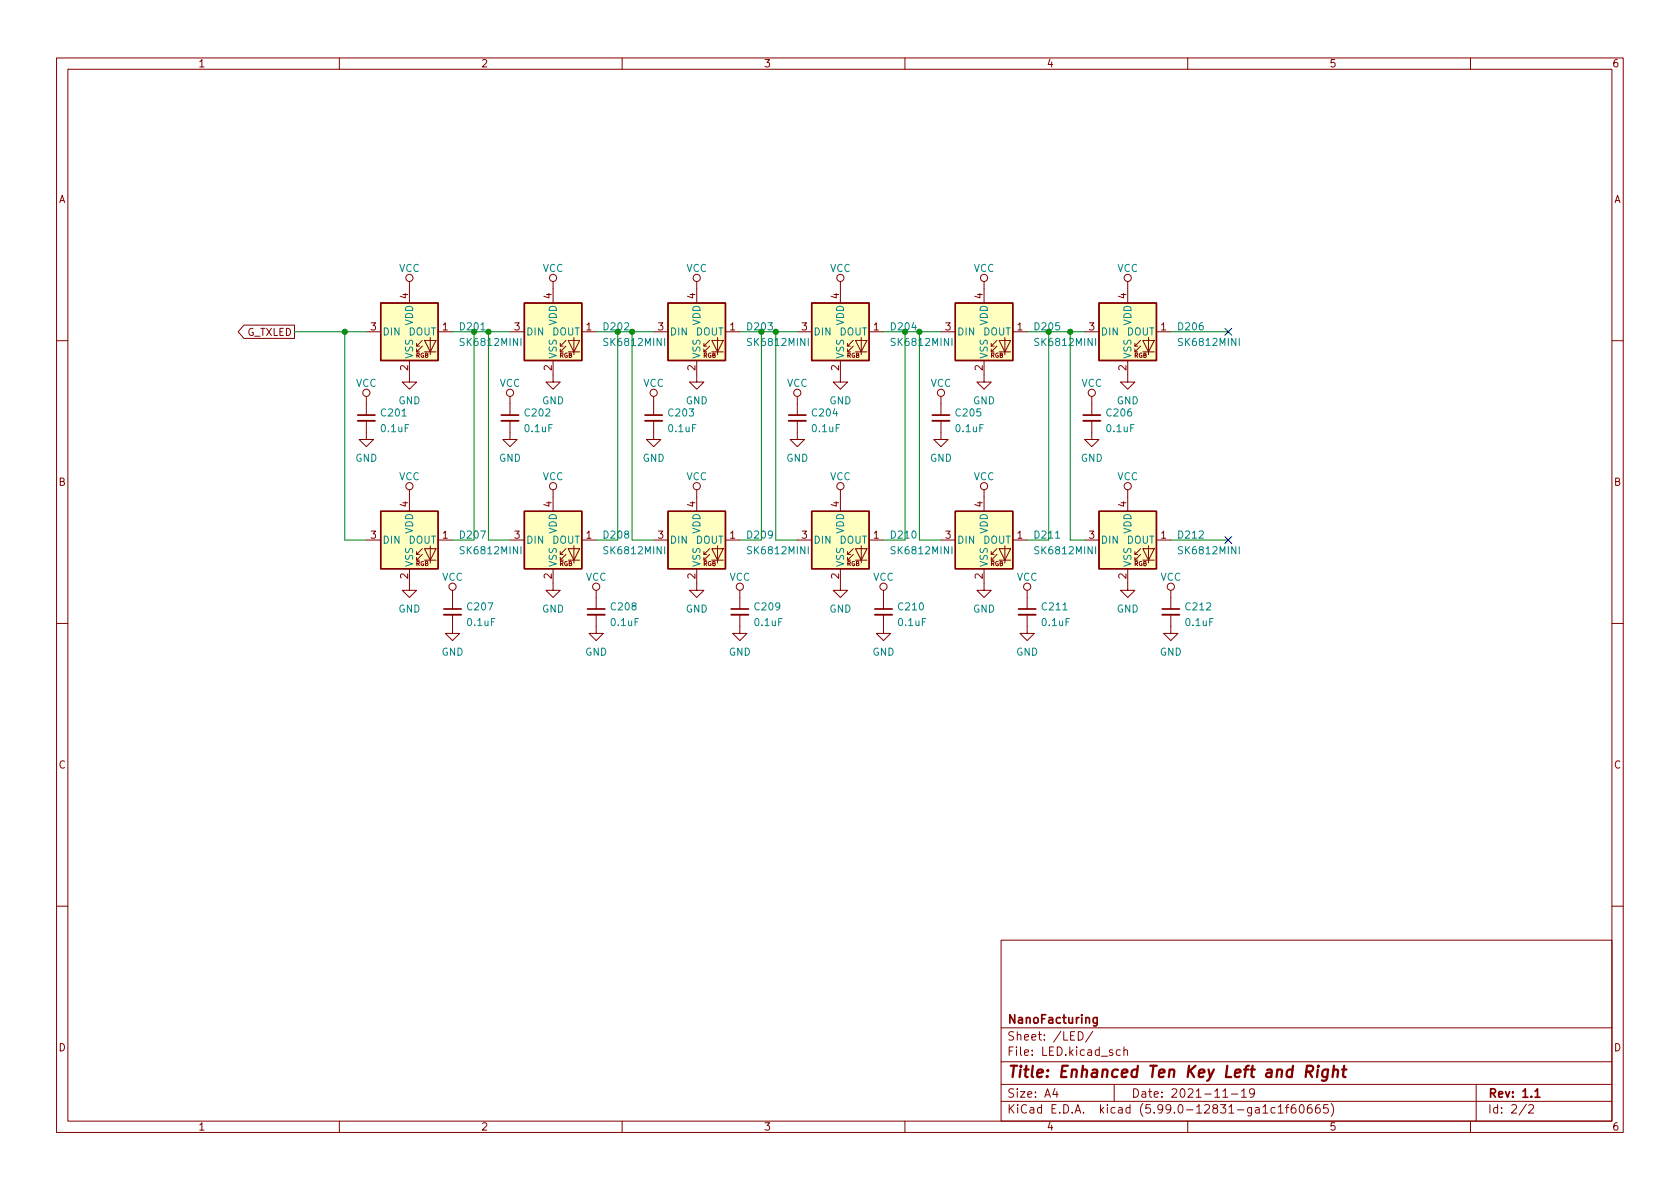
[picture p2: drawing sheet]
<svg xmlns="http://www.w3.org/2000/svg" width="297mm" height="210mm" viewBox="0 0 297 210" stroke-linecap="round" stroke-linejoin="round" font-family="sans-serif">
<g fill="none" stroke="#840000" stroke-width=".18">
<path d="M10 10.2h277v190.1h-277zM12 12.2h273v186.1h-273zM60 10.2v2M110 10.2v2M160 10.2v2M210 10.2v2M260 10.2v2M43.1 57.5h9v2.3h-9l-1-1.1zM64.8 58.7h2.5M72.4 49.8v3.8M76.1 59.7v3M77.5 58.7h2.5"/>
<path d="M90.2 58.7h2.5M97.8 49.8v3.8M101.5 59.7v3M102.9 58.7h2.5M115.6 58.7h2.5M123.2 49.8v3.8M126.9 59.7v3M128.3 58.7h2.5M141 58.7h2.5M148.6 49.8v3.8M152.3 59.7v3M153.7 58.7h2.5"/>
<path d="M166.4 58.7h2.5M174 49.8v3.8M177.7 59.7v3M179.1 58.7h2.5M191.8 58.7h2.5M199.4 49.8v3.8M203.1 59.7v3M204.5 58.7h2.5M10 60.2h2M64.8 74.4v3.3h1.2l-1.2 1.3-1.3-1.3h1.3M64.8 70.1v3.3M72.4 63.7v3.9h1.3l-1.3 1.2-1.3-1.2h1.3"/>
<path d="M73.7 61.2h.5M74.7 61.2l-1 1v-.5M74.7 60.2l-1 1v-.5M75.1 60.2h2l-1 2zM75.1 62.2h2M90.2 74.4v3.3h1.2l-1.2 1.3-1.3-1.3h1.3M90.2 70.1v3.3M97.8 63.7v3.9h1.3l-1.3 1.2-1.3-1.2h1.3M99.1 61.2h.5M100.1 61.2l-1 1v-.5M100.1 60.2l-1 1v-.5M100.5 60.2h2l-1 2z"/>
<path d="M100.5 62.2h2M115.6 74.4v3.3h1.2l-1.2 1.3-1.3-1.3h1.3M115.6 70.1v3.3M123.2 63.7v3.9h1.3l-1.3 1.2-1.3-1.2h1.3M124.5 61.2h.5M125.5 61.2l-1 1v-.5M125.5 60.2l-1 1v-.5M125.9 60.2h2l-1 2zM125.9 62.2h2M141 74.4v3.3h1.2l-1.2 1.3-1.3-1.3h1.3M141 70.1v3.3M148.6 63.7v3.9h1.3l-1.3 1.2-1.3-1.2h1.3"/>
<path d="M149.9 61.2h.5M150.9 61.2l-1 1v-.5M150.9 60.2l-1 1v-.5M151.3 60.2h2l-1 2zM151.3 62.2h2M166.4 74.4v3.3h1.2l-1.2 1.3-1.3-1.3h1.3M166.4 70.1v3.3M174 63.7v3.9h1.3l-1.3 1.2-1.3-1.2h1.3M175.3 61.2h.5M176.3 61.2l-1 1v-.5M176.3 60.2l-1 1v-.5M176.7 60.2h2l-1 2z"/>
<path d="M176.7 62.2h2M193 74.4v3.3h1.3l-1.3 1.3-1.2-1.3h1.2M193 70.1v3.3M199.4 63.7v3.9h1.3l-1.3 1.2-1.3-1.2h1.3M200.7 61.2h.5M201.7 61.2l-1 1v-.5M201.7 60.2l-1 1v-.5M202.1 60.2h2l-1 2zM202.1 62.2h2M285 60.2h2M64.8 95.5h2.5M72.4 86.6v3.8"/>
<path d="M73.7 98h.5M74.7 98l-1 1.1v-.6M74.7 97l-1 1v-.5M75.1 97h2l-1 2.1zM75.1 99.1h2M76.1 96.5v3.1M77.5 95.5h2.5M90.2 95.5h2.5M97.8 86.6v3.8M99.1 98h.5M100.1 98l-1 1.1v-.6M100.1 97l-1 1v-.5"/>
<path d="M100.5 97h2l-1 2.1zM100.5 99.1h2M101.5 96.5v3.1M102.9 95.5h2.5M115.6 95.5h2.5M123.2 86.6v3.8M124.5 98h.5M125.5 98l-1 1.1v-.6M125.5 97l-1 1v-.5M125.9 97h2l-1 2.1zM125.9 99.1h2M126.9 96.5v3.1"/>
<path d="M128.3 95.5h2.5M141 95.5h2.5M148.6 86.6v3.8M149.9 98h.5M150.9 98l-1 1.1v-.6M150.9 97l-1 1v-.5M151.3 97h2l-1 2.1zM151.3 99.1h2M152.3 96.5v3.1M153.7 95.5h2.5M166.4 95.5h2.5M174 86.6v3.8"/>
<path d="M175.3 98h.5M176.3 98l-1 1.1v-.6M176.3 97l-1 1v-.5M176.7 97h2l-1 2.1zM176.7 99.1h2M177.7 96.5v3.1M179.1 95.5h2.5M191.8 95.5h2.5M199.4 86.6v3.8M200.7 98h.5M201.7 98l-1 1.1v-.6M201.7 97l-1 1v-.5"/>
<path d="M202.1 97h2l-1 2.1zM202.1 99.1h2M203.1 96.5v3.1M204.5 95.5h2.5M10 110.2h2M72.4 100.6v3.8h1.3l-1.3 1.3-1.3-1.3h1.3M80 108.7v3.3h1.3l-1.3 1.3-1.3-1.3h1.3M80 104.4v3.3M97.8 100.6v3.8h1.3l-1.3 1.3-1.3-1.3h1.3M105.4 108.7v3.3h1.3l-1.3 1.3-1.3-1.3h1.3M105.4 104.4v3.3M123.2 100.6v3.8h1.3l-1.3 1.3-1.3-1.3h1.3"/>
<path d="M130.8 108.7v3.3h1.3l-1.3 1.3-1.3-1.3h1.3M130.8 104.4v3.3M148.6 100.6v3.8h1.3l-1.3 1.3-1.3-1.3h1.3M156.2 108.7v3.3h1.3l-1.3 1.3-1.3-1.3h1.3M156.2 104.4v3.3M174 100.6v3.8h1.3l-1.3 1.3-1.3-1.3h1.3M181.6 108.7v3.3h1.3l-1.3 1.3-1.3-1.3h1.3M181.6 104.4v3.3M199.4 100.6v3.8h1.3l-1.3 1.3-1.3-1.3h1.3M207 108.7v3.3h1.3l-1.3 1.3-1.3-1.3h1.3M207 104.4v3.3M285 110.2h2"/>
<path d="M10 160.2h2M177 166.3h108v32h-108zM285 160.2h2M60 198.3v2M110 198.3v2M160 198.3v2M177 194.8h108M177 191.8h108M177 187.8h108M177 181.8h108M186.5 192.5l-.4 1h1M186.9 193v1"/>
<path d="M190.6 182.4a.76 .76 0 0 1 .9 .8 .76 .76 0 0 1-.9 .7zM193.2 182.4l-1.3 1.9M197 191.8v3M198.1 185.7l-.5-.1-.2 .3v.4l.1 .3h.6M198.7 185.8l.2-.2 .4 .1 .1 .9M198.7 185.1v1.5M210 198.3v2M216.2 194h.9M217.7 193.5h1.2M219.5 193l.4-.5v1.5M219.5 194h.9M221.8 193.2l-.3 .3-.4-.1-.2-.2 .2-.6 .4-.1 .2 .2a.99 .99 0 0 1-.3 1.3h-.3"/>
<path d="M223.3 196.8h.8M225.4 195.9l-.4-.1-.3 .3v.4l.2 .3h.5M226 195.8l.4-.5v1.5M226 196.8h.9M227.3 195.8h.6M227.9 195.3l-.4 .2v1.3M229 195.3a.59 .59 0 0 0-.7 .7v.5l.1 .3h.5l.2-.1v-.5l-.1-.2-.4-.1-.3 .3M229.9 195.4l.2-.1a.81 .81 0 0 1 .6 .7 .81 .81 0 0 1-.3 .8h-.2a.81 .81 0 0 1-.6-.6 .81 .81 0 0 1 .3-.8zM231.9 195.3a.59 .59 0 0 0-.8 .7v.5l.2 .3h.4l.2-.1 .1-.5-.1-.2-.5-.1-.3 .3M233.3 195.3a.59 .59 0 0 0-.7 .7v.5l.1 .3h.4l.3-.1v-.5l-.1-.2-.4-.1-.3 .3M234.8 195.3h-.7l-.1 .7 .2-.1 .5 .1 .2 .2-.1 .5-.2 .1-.6-.1M235.4 195.1a1.72 1.72 0 0 1 0 2.3"/>
<path d="M260 198.3v2M261 191.8v6.5M269.9 195.3l-1.3 1.9M270.3 195.5l.6-.2 .2 .2 .1 .3-1 1h1"/>
<circle cx="72.4" cy="49.1" r=".63"/>
<circle cx="97.8" cy="49.1" r=".63"/>
<circle cx="123.2" cy="49.1" r=".63"/>
<circle cx="148.6" cy="49.1" r=".63"/>
<circle cx="174" cy="49.1" r=".63"/>
<circle cx="199.4" cy="49.1" r=".63"/>
<circle cx="64.8" cy="69.5" r=".63"/>
<circle cx="90.2" cy="69.5" r=".63"/>
<circle cx="115.6" cy="69.5" r=".63"/>
<circle cx="141" cy="69.5" r=".63"/>
<circle cx="166.4" cy="69.5" r=".63"/>
<circle cx="193" cy="69.5" r=".63"/>
<circle cx="72.4" cy="86" r=".63"/>
<circle cx="97.8" cy="86" r=".63"/>
<circle cx="123.2" cy="86" r=".63"/>
<circle cx="148.6" cy="86" r=".63"/>
<circle cx="174" cy="86" r=".63"/>
<circle cx="199.4" cy="86" r=".63"/>
<circle cx="80" cy="103.8" r=".63"/>
<circle cx="105.4" cy="103.8" r=".63"/>
<circle cx="130.8" cy="103.8" r=".63"/>
<circle cx="156.2" cy="103.8" r=".63"/>
<circle cx="181.6" cy="103.8" r=".63"/>
<circle cx="207" cy="103.8" r=".63"/>
</g>
<g fill="none" stroke="#840000" stroke-width=".3">
<path d="M63.2 73.4h3.1M88.6 73.4h3.1M114 73.4h3.1M139.4 73.4h3.1M164.8 73.4h3.1M191.5 73.4h3.1M78.5 107.7h3M103.9 107.7h3M129.3 107.7h3M154.7 107.7h3M180.1 107.7h3M205.5 107.7h3"/>
<path d="M194 179.9v1.2l-.3 .3h-.4M194 180l-.4-.1-.3 .3v.4l.1 .3h.6M271.4 193l.4-.5v1.5M271.4 194h.9"/>
</g>
<path d="M231 189.5h.7a.55 .55 0 0 0 .5-.5 .55 .55 0 0 0-.3-.5h-.8l-.3 2M231.4 189.5l.6 1M233 189.1l-.2 1.4M233.1 188.5l-.1 .1 .1 .1 .1-.1-.1-.1v.2M234.8 189.2a.66 .66 0 0 0-1 .3v.6l.1 .3 .2 .1 .6-.1M234.8 189.1l-.2 1.6a.6 .6 0 0 1-.9 .3M235.8 189.3a.49 .49 0 0 1 .8 .1l-.1 1.1M235.9 188.5l-.3 2M237.3 189.1h.8M237.7 188.5l-.2 1.7v.2l.4 .1" fill="none" stroke="#840000" stroke-width=".4"/>
<path d="M63.2 74.4h3.1M88.6 74.4h3.1M114 74.4h3.1M139.4 74.4h3.1M164.8 74.4h3.1M191.5 74.4h3.1M78.5 108.7h3M103.9 108.7h3M129.3 108.7h3M154.7 108.7h3M180.1 108.7h3M205.5 108.7h3" fill="none" stroke="#840000" stroke-width=".33"/>
<g fill="#ffffc2" stroke="#ffffc2" stroke-width=".18">
<path d="M67.3 53.6h10.2v10.1h-10.2z"/>
<path d="M194.3 53.6h10.2v10.1h-10.2z"/>
<path d="M118.1 53.6h10.2v10.1h-10.2z"/>
<path d="M92.7 53.6h10.2v10.1h-10.2z"/>
<path d="M67.3 90.4h10.2v10.2h-10.2z"/>
<path d="M143.5 90.4h10.2v10.2h-10.2z"/>
<path d="M118.1 90.4h10.2v10.2h-10.2z"/>
<path d="M143.5 53.6h10.2v10.1h-10.2z"/>
<path d="M92.7 90.4h10.2v10.2h-10.2z"/>
<path d="M168.9 53.6h10.2v10.1h-10.2z"/>
<path d="M168.9 90.4h10.2v10.2h-10.2z"/>
<path d="M194.3 90.4h10.2v10.2h-10.2z"/>
</g>
<path d="M67.3 53.6h10.2v10.1h-10.2zM92.7 53.6h10.2v10.1h-10.2zM118.1 53.6h10.2v10.1h-10.2zM143.5 53.6h10.2v10.1h-10.2zM168.9 53.6h10.2v10.1h-10.2zM194.3 53.6h10.2v10.1h-10.2zM67.3 90.4h10.2v10.2h-10.2zM92.7 90.4h10.2v10.2h-10.2zM118.1 90.4h10.2v10.2h-10.2zM143.5 90.4h10.2v10.2h-10.2zM168.9 90.4h10.2v10.2h-10.2zM194.3 90.4h10.2v10.2h-10.2z" fill="none" stroke="#840000" stroke-width=".25"/>
<g fill="none" stroke="#008400" stroke-width=".18">
<path d="M52.1 58.7h12.7M61 58.7v36.8h3.8M80 58.7h10.2M83.8 58.7v36.8h-3.8M86.4 58.7v36.8h3.8M105.4 58.7h10.2M109.2 58.7v36.8h-3.8M111.8 58.7v36.8h3.8M130.8 58.7h10.2M134.6 58.7v36.8h-3.8M137.2 58.7v36.8h3.8M156.2 58.7h10.2"/>
<path d="M160 58.7v36.8h-3.8M162.6 58.7v36.8h3.8M181.6 58.7h10.2M185.4 58.7v36.8h-3.8M189.2 58.7v36.8h2.6M207 58.7h10.2M207 95.5h10.2"/>
</g>
<path d="M216.6 58.1l1.2 1.2M217.8 58.1l-1.2 1.2M216.6 94.9l1.2 1.2M217.8 94.9l-1.2 1.2" fill="none" stroke="#000084" stroke-width=".18"/>
<g fill="#008400" stroke="#008400" stroke-width=".18">
<circle cx="83.8" cy="58.7" r=".46"/>
<circle cx="86.4" cy="58.7" r=".46"/>
<circle cx="61" cy="58.7" r=".46"/>
<circle cx="134.6" cy="58.7" r=".46"/>
<circle cx="137.2" cy="58.7" r=".46"/>
<circle cx="160" cy="58.7" r=".46"/>
<circle cx="162.6" cy="58.7" r=".46"/>
<circle cx="185.4" cy="58.7" r=".46"/>
<circle cx="189.2" cy="58.7" r=".46"/>
<circle cx="109.2" cy="58.7" r=".46"/>
<circle cx="111.8" cy="58.7" r=".46"/>
</g>
<text font-size="2.8" fill="#840000" x="178" y="190.6">Title: Enhanced Ten Key Left and Right</text>
<g font-size="2.1" fill="#840000">
<text x="178" y="184">Sheet: /LED/</text>
<text x="178" y="181">NanoFacturing</text>
<text x="178" y="186.7">File: LED.kicad_sch</text>
<text x="178" y="196.9">KiCad E.D.A. kicad (5.99.0-12831-ga1c1f60665)</text>
<text x="178" y="194.1">Size: A4</text>
<text x="200" y="194.1">Date: 2021-11-19</text>
<text x="263" y="194.1">Rev: 1.1</text>
<text x="263" y="196.9">Id: 2/2</text>
</g>
<g font-size="1.8" fill="#840000">
<text x="35" y="11.9">1</text>
<text x="85" y="11.9">2</text>
<text x="135" y="11.9">3</text>
<text x="185" y="11.9">4</text>
<text x="235" y="11.9">5</text>
<text x="285" y="11.9">6</text>
<text x="10.3" y="35.9">A</text>
<text x="285.3" y="35.9">A</text>
<text x="72.1" y="52.8" transform="rotate(-90 72.1 52.8)">4</text>
<text x="97.5" y="52.8" transform="rotate(-90 97.5 52.8)">4</text>
<text x="122.9" y="52.8" transform="rotate(-90 122.9 52.8)">4</text>
<text x="148.3" y="52.8" transform="rotate(-90 148.3 52.8)">4</text>
<text x="173.7" y="52.8" transform="rotate(-90 173.7 52.8)">4</text>
<text x="199.1" y="52.8" transform="rotate(-90 199.1 52.8)">4</text>
<text x="43.5" y="59.4">G_TXLED</text>
<text x="65.5" y="58.4">3</text>
<text x="78.2" y="58.4">1</text>
<text x="90.9" y="58.4">3</text>
<text x="103.6" y="58.4">1</text>
<text x="116.3" y="58.4">3</text>
<text x="129" y="58.4">1</text>
<text x="141.7" y="58.4">3</text>
<text x="154.4" y="58.4">1</text>
<text x="167.1" y="58.4">3</text>
<text x="179.8" y="58.4">1</text>
<text x="192.5" y="58.4">3</text>
<text x="205.2" y="58.4">1</text>
<text x="72.1" y="65.5" transform="rotate(-90 72.1 65.5)">2</text>
<text x="97.5" y="65.5" transform="rotate(-90 97.5 65.5)">2</text>
<text x="122.9" y="65.5" transform="rotate(-90 122.9 65.5)">2</text>
<text x="148.3" y="65.5" transform="rotate(-90 148.3 65.5)">2</text>
<text x="173.7" y="65.5" transform="rotate(-90 173.7 65.5)">2</text>
<text x="199.1" y="65.5" transform="rotate(-90 199.1 65.5)">2</text>
<text x="10.3" y="85.9">B</text>
<text x="72.1" y="89.6" transform="rotate(-90 72.1 89.6)">4</text>
<text x="97.5" y="89.6" transform="rotate(-90 97.5 89.6)">4</text>
<text x="122.9" y="89.6" transform="rotate(-90 122.9 89.6)">4</text>
<text x="148.3" y="89.6" transform="rotate(-90 148.3 89.6)">4</text>
<text x="173.7" y="89.6" transform="rotate(-90 173.7 89.6)">4</text>
<text x="199.1" y="89.6" transform="rotate(-90 199.1 89.6)">4</text>
<text x="285.3" y="85.9">B</text>
<text x="65.5" y="95.2">3</text>
<text x="78.2" y="95.2">1</text>
<text x="90.9" y="95.2">3</text>
<text x="103.6" y="95.2">1</text>
<text x="116.3" y="95.2">3</text>
<text x="129" y="95.2">1</text>
<text x="141.7" y="95.2">3</text>
<text x="154.4" y="95.2">1</text>
<text x="167.1" y="95.2">3</text>
<text x="179.8" y="95.2">1</text>
<text x="192.5" y="95.2">3</text>
<text x="205.2" y="95.2">1</text>
<text x="72.1" y="102.3" transform="rotate(-90 72.1 102.3)">2</text>
<text x="97.5" y="102.3" transform="rotate(-90 97.5 102.3)">2</text>
<text x="122.9" y="102.3" transform="rotate(-90 122.9 102.3)">2</text>
<text x="148.3" y="102.3" transform="rotate(-90 148.3 102.3)">2</text>
<text x="173.7" y="102.3" transform="rotate(-90 173.7 102.3)">2</text>
<text x="199.1" y="102.3" transform="rotate(-90 199.1 102.3)">2</text>
<text x="10.3" y="135.9">C</text>
<text x="285.3" y="135.9">C</text>
<text x="10.3" y="185.9">D</text>
<text x="285.3" y="185.9">D</text>
<text x="35" y="199.9">1</text>
<text x="85" y="199.9">2</text>
<text x="135" y="199.9">3</text>
<text x="185" y="199.9">4</text>
<text x="235" y="199.9">5</text>
<text x="285" y="199.9">6</text>
</g>
<g font-size="1.8" fill="#008484">
<text x="70.5" y="48.1">VCC</text>
<text x="95.9" y="48.1">VCC</text>
<text x="121.3" y="48.1">VCC</text>
<text x="146.7" y="48.1">VCC</text>
<text x="172.1" y="48.1">VCC</text>
<text x="197.5" y="48.1">VCC</text>
<text x="67.6" y="59.3">DIN</text>
<text x="72.2" y="59.3">DOUT</text>
<text x="73" y="57.6" transform="rotate(-90 73 57.6)">VDD</text>
<text x="81.4" y="58.4">D201</text>
<text x="93" y="59.3">DIN</text>
<text x="97.6" y="59.3">DOUT</text>
<text x="98.4" y="57.6" transform="rotate(-90 98.4 57.6)">VDD</text>
<text x="106.8" y="58.4">D202</text>
<text x="118.4" y="59.3">DIN</text>
<text x="123" y="59.3">DOUT</text>
<text x="123.8" y="57.6" transform="rotate(-90 123.8 57.6)">VDD</text>
<text x="132.2" y="58.4">D203</text>
<text x="143.8" y="59.3">DIN</text>
<text x="148.4" y="59.3">DOUT</text>
<text x="149.2" y="57.6" transform="rotate(-90 149.2 57.6)">VDD</text>
<text x="157.6" y="58.4">D204</text>
<text x="169.2" y="59.3">DIN</text>
<text x="173.8" y="59.3">DOUT</text>
<text x="174.6" y="57.6" transform="rotate(-90 174.6 57.6)">VDD</text>
<text x="183" y="58.4">D205</text>
<text x="194.6" y="59.3">DIN</text>
<text x="199.2" y="59.3">DOUT</text>
<text x="200" y="57.6" transform="rotate(-90 200 57.6)">VDD</text>
<text x="208.4" y="58.4">D206</text>
<text x="73" y="63.5" transform="rotate(-90 73 63.5)">VSS</text>
<text x="81.7" y="61.2">SK6812MINI</text>
<text x="98.4" y="63.5" transform="rotate(-90 98.4 63.5)">VSS</text>
<text x="107.1" y="61.2">SK6812MINI</text>
<text x="123.8" y="63.5" transform="rotate(-90 123.8 63.5)">VSS</text>
<text x="132.5" y="61.2">SK6812MINI</text>
<text x="149.2" y="63.5" transform="rotate(-90 149.2 63.5)">VSS</text>
<text x="157.9" y="61.2">SK6812MINI</text>
<text x="174.6" y="63.5" transform="rotate(-90 174.6 63.5)">VSS</text>
<text x="183.3" y="61.2">SK6812MINI</text>
<text x="200" y="63.5" transform="rotate(-90 200 63.5)">VSS</text>
<text x="208.7" y="61.2">SK6812MINI</text>
<text x="62.9" y="68.4">VCC</text>
<text x="70.4" y="71.5">GND</text>
<text x="88.3" y="68.4">VCC</text>
<text x="95.8" y="71.5">GND</text>
<text x="113.7" y="68.4">VCC</text>
<text x="121.2" y="71.5">GND</text>
<text x="139.1" y="68.4">VCC</text>
<text x="146.6" y="71.5">GND</text>
<text x="164.5" y="68.4">VCC</text>
<text x="172" y="71.5">GND</text>
<text x="191.2" y="68.4">VCC</text>
<text x="197.4" y="71.5">GND</text>
<text x="67.5" y="76.4">0.1uF</text>
<text x="67.5" y="73.6">C201</text>
<text x="92.9" y="76.4">0.1uF</text>
<text x="92.9" y="73.6">C202</text>
<text x="118.3" y="76.4">0.1uF</text>
<text x="118.3" y="73.6">C203</text>
<text x="143.7" y="76.4">0.1uF</text>
<text x="143.7" y="73.6">C204</text>
<text x="169.1" y="76.4">0.1uF</text>
<text x="169.1" y="73.6">C205</text>
<text x="195.8" y="76.4">0.1uF</text>
<text x="195.8" y="73.6">C206</text>
<text x="62.8" y="81.6">GND</text>
<text x="88.2" y="81.6">GND</text>
<text x="113.6" y="81.6">GND</text>
<text x="139" y="81.6">GND</text>
<text x="164.4" y="81.6">GND</text>
<text x="191.1" y="81.6">GND</text>
<text x="70.5" y="84.9">VCC</text>
<text x="95.9" y="84.9">VCC</text>
<text x="121.3" y="84.9">VCC</text>
<text x="146.7" y="84.9">VCC</text>
<text x="172.1" y="84.9">VCC</text>
<text x="197.5" y="84.9">VCC</text>
<text x="73" y="94.4" transform="rotate(-90 73 94.4)">VDD</text>
<text x="81.4" y="95.2">D207</text>
<text x="98.4" y="94.4" transform="rotate(-90 98.4 94.4)">VDD</text>
<text x="106.8" y="95.2">D208</text>
<text x="123.8" y="94.4" transform="rotate(-90 123.8 94.4)">VDD</text>
<text x="132.2" y="95.2">D209</text>
<text x="149.2" y="94.4" transform="rotate(-90 149.2 94.4)">VDD</text>
<text x="157.6" y="95.2">D210</text>
<text x="174.6" y="94.4" transform="rotate(-90 174.6 94.4)">VDD</text>
<text x="183" y="95.2">D211</text>
<text x="200" y="94.4" transform="rotate(-90 200 94.4)">VDD</text>
<text x="208.4" y="95.2">D212</text>
<text x="67.6" y="96.1">DIN</text>
<text x="72.2" y="96.1">DOUT</text>
<text x="73" y="100.3" transform="rotate(-90 73 100.3)">VSS</text>
<text x="81.7" y="98">SK6812MINI</text>
<text x="93" y="96.1">DIN</text>
<text x="97.6" y="96.1">DOUT</text>
<text x="98.4" y="100.3" transform="rotate(-90 98.4 100.3)">VSS</text>
<text x="107.1" y="98">SK6812MINI</text>
<text x="118.4" y="96.1">DIN</text>
<text x="123" y="96.1">DOUT</text>
<text x="123.8" y="100.3" transform="rotate(-90 123.8 100.3)">VSS</text>
<text x="132.5" y="98">SK6812MINI</text>
<text x="143.8" y="96.1">DIN</text>
<text x="148.4" y="96.1">DOUT</text>
<text x="149.2" y="100.3" transform="rotate(-90 149.2 100.3)">VSS</text>
<text x="157.9" y="98">SK6812MINI</text>
<text x="169.2" y="96.1">DIN</text>
<text x="173.8" y="96.1">DOUT</text>
<text x="174.6" y="100.3" transform="rotate(-90 174.6 100.3)">VSS</text>
<text x="183.3" y="98">SK6812MINI</text>
<text x="194.6" y="96.1">DIN</text>
<text x="199.2" y="96.1">DOUT</text>
<text x="200" y="100.3" transform="rotate(-90 200 100.3)">VSS</text>
<text x="208.7" y="98">SK6812MINI</text>
<text x="78.1" y="102.7">VCC</text>
<text x="82.7" y="107.9">C207</text>
<text x="103.5" y="102.7">VCC</text>
<text x="108.1" y="107.9">C208</text>
<text x="128.9" y="102.7">VCC</text>
<text x="133.5" y="107.9">C209</text>
<text x="154.3" y="102.7">VCC</text>
<text x="158.9" y="107.9">C210</text>
<text x="179.7" y="102.7">VCC</text>
<text x="184.3" y="107.9">C211</text>
<text x="205.1" y="102.7">VCC</text>
<text x="209.7" y="107.9">C212</text>
<text x="70.4" y="108.3">GND</text>
<text x="82.7" y="110.7">0.1uF</text>
<text x="95.8" y="108.3">GND</text>
<text x="108.1" y="110.7">0.1uF</text>
<text x="121.2" y="108.3">GND</text>
<text x="133.5" y="110.7">0.1uF</text>
<text x="146.6" y="108.3">GND</text>
<text x="158.9" y="110.7">0.1uF</text>
<text x="172" y="108.3">GND</text>
<text x="184.3" y="110.7">0.1uF</text>
<text x="197.4" y="108.3">GND</text>
<text x="209.7" y="110.7">0.1uF</text>
<text x="78" y="115.9">GND</text>
<text x="103.4" y="115.9">GND</text>
<text x="128.8" y="115.9">GND</text>
<text x="154.2" y="115.9">GND</text>
<text x="179.6" y="115.9">GND</text>
<text x="205" y="115.9">GND</text>
</g>
<g font-size="1.1" fill="#840000">
<text x="73.5" y="63.2">RGB</text>
<text x="98.9" y="63.2">RGB</text>
<text x="124.3" y="63.2">RGB</text>
<text x="149.7" y="63.2">RGB</text>
<text x="175.1" y="63.2">RGB</text>
<text x="200.5" y="63.2">RGB</text>
<text x="73.5" y="100.1">RGB</text>
<text x="98.9" y="100.1">RGB</text>
<text x="124.3" y="100.1">RGB</text>
<text x="149.7" y="100.1">RGB</text>
<text x="175.1" y="100.1">RGB</text>
<text x="200.5" y="100.1">RGB</text>
</g>
</svg>
